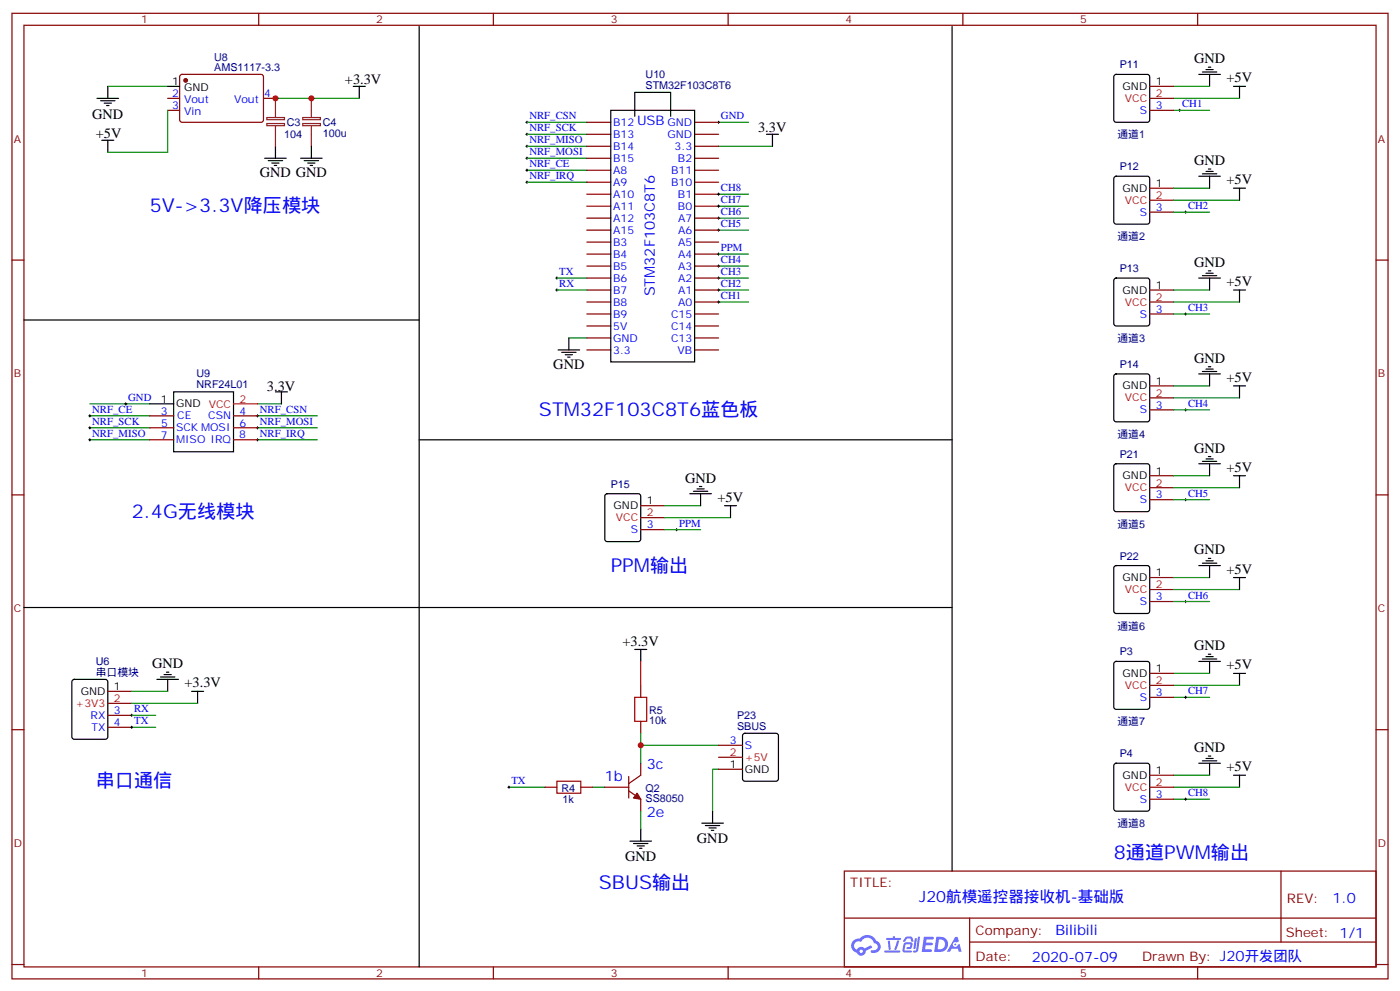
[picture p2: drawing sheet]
<svg xmlns="http://www.w3.org/2000/svg" width="412mm" height="292mm" viewBox="0 0 412 292" stroke-linecap="round" stroke-linejoin="round" font-family="sans-serif">
<g fill="none" stroke="#870000" stroke-width=".35">
<path d="M3.5 3.9h405.4v284.4h-405.4zM7.1 7.4h398.2v277.3h-398.2zM76.2 3.9v3.5M145.3 3.9v3.5M214.5 3.9v3.5M283.6 3.9v3.5M352.8 3.9v3.5M3.5 76.6h3.6M405.3 76.6h3.6M3.5 145.7h3.6M405.3 145.7h3.6M3.5 214.9h3.6"/>
<path d="M405.3 214.9h3.6M248.7 256.5h156.6v28.2h-156.6zM377.3 256.5v20.9M248.7 270.4h156.5M285.6 277.4h119.6M285.6 270.4v14.1M3.5 284h3.6M76.2 284.7v3.6M145.3 284.7v3.6M214.5 284.7v3.6M283.6 284.7v3.6M352.8 284.7v3.6"/>
<path d="M405.3 284h3.6"/>
</g>
<g fill="#5487ff">
<path d="M272.1 275.8h2.6l.3 .2-.1 .6h-2l-.1 1h1.6l.4 .4-.4 .4h-1.7l-.2 1.1 1.8 .1 .3 .3-.2 .4h-2.9z"/>
<path d="M281.4 275.9h.7l.4 1.3-.7 .3a.74 .74 0 0 0-1.1 .3 .74 .74 0 0 0 .5 1.1 .74 .74 0 0 0 .9-.7l.5-.3 .7 2.4h-.9l-.2-1h-1.9l-.5 1h-.9z"/>
<path d="M269.5 276.3h.6l-.4 2.9a.31 .31 0 0 1-.3 .3 .31 .31 0 0 1-.3-.3z"/>
<path d="M270.4 275.8h.6l-.5 4a.89 .89 0 0 1-.7 .7 .89 .89 0 0 1-.9-.3l1-.5z"/>
<path d="M266.8 276l.6-.2 1.2 .1 .5 1.3-.6 .1-.4-.9-1 .1a.95 .95 0 0 1-1 .8l-.1-.2z"/>
<path d="M266.4 277.7l1.8-.2a1.04 1.04 0 0 1 .6 1.1 1.04 1.04 0 0 1-.8 .9h-.7a.29 .29 0 0 1-.3-.4 .29 .29 0 0 1 .3-.2h.7l.2-.8h-1.4l-.4 1.8h1.9a.29 .29 0 0 1 .3 .3 .29 .29 0 0 1-.3 .3h-2l-.4-.3 .2-2.1z"/>
<path d="M260.5 279.9h4.4a.3 .3 0 0 1 .3 .3 .3 .3 0 0 1-.3 .3h-4.3z"/>
<path d="M264.3 277h.6l-.5 1.6a1.02 1.02 0 0 1-.7 1.2l-.2-.3z"/>
<path d="M261.5 277h.6l.3 2.4-.3 .3-.3-.2z"/>
<path d="M261.1 276.2h1.9l.2-.5h.5l-.1 .5h1.5a.29 .29 0 0 1 .3 .3 .29 .29 0 0 1-.3 .3h-3.9z"/>
<path d="M275.8 275.9l-.6 4.4h1.4a2.27 2.27 0 0 0 2.7-2.3 2.27 2.27 0 0 0-2.7-2.1zM276.6 276.6a1.5 1.5 0 0 1 1.8 1.6 1.5 1.5 0 0 1-1.9 1.3h-.3z"/>
<path d="M251.4 277a2.09 2.09 0 0 0 1 3.5 1.37 1.37 0 0 0 1.5 .9 1.37 1.37 0 0 0 1.1-1.4l2-1-.5-.7-1.8 1a1.4 1.4 0 0 0-2.3 .4 1.32 1.32 0 0 1-.6-1.9 1.32 1.32 0 0 1 1.9-.4 2.02 2.02 0 0 1 2-1.3 2.02 2.02 0 0 1 1.8 1.7 1.09 1.09 0 0 1 1.1 1.3 1.09 1.09 0 0 1-1.6 .7 .41 .41 0 0 0-.5 .3 .41 .41 0 0 0 .4 .5 1.89 1.89 0 0 0 2.4-1.2 1.89 1.89 0 0 0-1.2-2.4 2.98 2.98 0 0 0-5-.6l-1 .1zM253.2 280.1a.52 .52 0 0 1 1 0 .52 .52 0 0 1-1 0z"/>
<circle cx="281.4" cy="278.1" r=".28"/>
</g>
<g fill="none" stroke="#008700" stroke-width=".35">
<path d="M31.7 25.4h17.7M49.4 32.5v12.3h-17.7M81.1 29h24.7M155.2 36h17.7M155.2 39.5h17.7M211.7 36h8.8M345.7 25.4h10.6M345.7 29h19.4M345.7 32.5h10.6M155.2 53.7h17.7M155.2 43.1h17.7M155.2 46.6h17.7"/>
<path d="M155.2 50.1h17.7M211.7 43.1h15.8M211.7 57.2h8.8M345.7 55.4h10.6M345.7 58.9h19.4M211.7 64.2h8.8M211.7 67.8h8.8M211.7 78.4h8.8M211.7 60.7h8.8M211.7 74.8h8.8M345.7 62.5h10.6M164 81.9h8.9"/>
<path d="M164 85.4h8.9M167.6 99.5h5.3M211.7 81.9h8.8M211.7 88.9h8.8M211.7 85.4h8.8M345.7 88.9h19.4M345.7 85.4h10.6M345.7 92.5h10.6M26.5 118.9h17.6M75.8 118.9h7.1M345.7 113.6h10.6M345.7 117.2h19.4"/>
<path d="M26.5 129.5h17.6M26.5 122.4h17.6M26.5 126h17.6M75.8 129.5h17.7M75.8 122.4h17.7M75.8 126h17.7M345.7 120.7h10.6M195.8 148.9h10.6M195.8 152.4h19.4M195.8 156h10.6M345.7 140.1h10.6M345.7 143.6h19.4"/>
<path d="M345.7 147.1h10.6M345.7 170.1h10.6M345.7 173.6h19.4M345.7 177.1h10.6M345.7 198.3h10.6M38.8 207.1h19.4M38.8 203.6h10.6M38.8 210.6h7.1M38.8 214.2h7.1M188.7 219.5h23M188.7 215.9v8.9M345.7 205.4h10.6"/>
<path d="M345.7 201.8h19.4M149.9 231.8h10.6M174.6 231.8h3.6M188.7 238.9v5.3M211.7 226.5h-1.8v12.4M345.7 235.3h10.6M345.7 231.8h19.4M345.7 228.3h10.6"/>
</g>
<g fill="none" stroke="#000" stroke-width=".29">
<path d="M154.9 36h.7M154.9 39.5h.7M155.2 35.7v.7M155.2 39.2v.7M211.3 36h.7M211.7 35.7v.7M347.1 32.5h.7M347.5 32.1v.7M154.9 53.7h.7M154.9 43.1h.7M154.9 46.6h.7M154.9 50.1h.7"/>
<path d="M155.2 42.7v.7M155.2 46.2v.8M155.2 49.8v.7M155.2 53.3v.7M211.3 57.2h.7M211.7 56.8v.7M211.3 64.2h.7M211.3 67.8h.7M211.3 78.4h.7M211.3 60.7h.7M211.3 74.8h.7M211.7 60.4v.7"/>
<path d="M211.7 63.9v.7M211.7 67.4v.7M211.7 74.5v.7M211.7 78v.7M348.9 62.5h.7M349.2 62.1v.7M163.7 85.4h.7M163.7 81.9h.7M164 81.5v.7M164 85.1v.7M211.3 85.4h.7M211.3 81.9h.7"/>
<path d="M211.3 88.9h.7M211.7 81.5v.7M211.7 85.1v.7M211.7 88.6v.7M348.9 92.5h.7M349.2 92.1v.7M36.7 118.9h.7M37 118.6v.7M26.1 129.5h.7M26.1 122.4h.7M26.1 126h.7M26.5 122.1v.7"/>
<path d="M26.5 125.6v.7M26.5 129.2v.7M75.5 129.5h.7M75.5 122.4h.7M75.5 126h.7M75.8 122.1v.7M75.8 125.6v.7M75.8 129.2v.7M348.9 120.7h.7M349.2 120.3v.7M199 156h.7M199.3 155.6v.7"/>
<path d="M348.9 147.1h.7M349.2 146.8v.7M348.9 177.1h.7M349.2 176.8v.7M38.5 210.6h.7M38.5 214.2h.7M38.8 210.3v.7M38.8 213.8v.7M348.9 205.4h.7M349.2 205v.7M149.6 231.8h.7M149.9 231.5v.7"/>
<path d="M348.9 235.3h.7M349.2 235v.7"/>
</g>
<g fill="none" stroke="#000" stroke-width=".35">
<path d="M123.5 7.8v276.9M280.5 7.8v248.7M356 19.8h.7M28.6 29h6.3M29.6 29.7h4.3M30.7 30.4h2.1M31.4 31.1h.7M31.7 25.4v3.6M49.4 25.4h3.5M104.1 25.4h3.5M105.8 25.4v3.6M179.9 32.5h24.7v74.1h-24.7z"/>
<path d="M187 34.3v-7.1h10.6v7.1M225.8 39.5h3.5M227.5 39.5v3.6M328.3 22.1l.5-.2h9.2l.5 .2 .2 .5v12.7l-.3 .5-.4 .2h-9.2l-.5-.2-.2-.5v-12.7zM353.1 21.9h6.4M354.2 21.2h4.2M355.2 20.5h2.2M356.3 21.9v3.5M363.4 25.4h3.5M365.1 25.4v3.6M30 41.3h3.5M31.7 41.3v3.5"/>
<path d="M78 46.6h6.3M79 47.3h4.3M80.1 48h2.1M80.8 48.7h.7M81.1 43.1v3.5M88.5 46.6h6.4M89.6 47.3h4.2M90.7 48h2.1M91.4 48.7h.7M91.7 43.1v3.5M328.3 52.1l.5-.2h9.2l.5 .2 .2 .5v12.7l-.3 .5-.4 .2h-9.2l-.5-.2-.2-.5v-12.7zM353.1 51.9h6.4"/>
<path d="M354.2 51.2h4.2M355.2 50.5h2.2M356 49.8h.7M356.3 51.9v3.5M363.4 55.4h3.5M365.1 55.4v3.5M356 79.8h.7M7.1 94.2h116.4M167.6 99.5v3.5M328.3 82.1l.5-.2h9.2l.5 .2 .2 .5v12.7l-.3 .5-.4 .2h-9.2l-.5-.2-.2-.5v-12.7zM353.1 81.9h6.4M354.2 81.2h4.2"/>
<path d="M355.2 80.5h2.2M356.3 81.9v3.5M363.4 85.4h3.5M365.1 85.4v3.5M44.1 118.9h7.1M51.2 115.4h17.6v17.6h-17.6zM81.1 115.4h3.6M82.9 115.4v3.5M164.4 103h6.3M165.5 103.8h4.2M166.5 104.5h2.1M167.2 105.2h.7"/>
<path d="M328.3 110.3l.5-.2h9.2l.5 .2 .2 .5v12.7l-.3 .5-.4 .2h-9.2l-.5-.2-.2-.5v-12.7zM353.1 110.1h6.4M354.2 109.4h4.2M355.2 108.7h2.2M356 108h.7M356.3 110.1v3.5M363.4 113.6h3.5M365.1 113.6v3.6M123.5 129.5h157M328.3 136.8l.5-.2h9.2l.5 .2 .2 .5v12.7l-.3 .5-.4 .2h-9.2l-.5-.3-.2-.4v-12.7zM353.1 136.6h6.4M354.2 135.9h4.2"/>
<path d="M355.2 135.1h2.2M356 134.4h.7M356.3 136.6v3.5M178.4 145.6l.5-.2h9.1l.5 .2 .2 .5v12.7l-.2 .5-.5 .2h-9.1l-.5-.2-.2-.5v-12.7zM203.2 145.4h6.3M204.3 144.7h4.2M205.3 144h2.1M206 143.3h.7M206.4 145.4v3.5M213.4 148.9h3.6M215.2 148.9v3.5M363.4 140.1h3.5"/>
<path d="M365.1 140.1v3.5M7.1 178.9h116.4M328.3 166.8l.5-.3h9.2l.5 .3 .2 .5v12.7l-.3 .5-.4 .2h-9.2l-.5-.3-.2-.4v-12.7zM353.1 166.5h6.4M354.2 165.8h4.2M355.2 165.1h2.2M356 164.4h.7M356.3 166.5v3.6M363.4 170.1h3.5M365.1 170.1v3.5M47.3 199.4h4.2M48.3 198.6h2.1"/>
<path d="M49 197.9h.7M187 191.2h3.5M188.7 191.2v3.6M328.3 195l.5-.2h9.2l.5 .2 .2 .5v12.7l-.3 .5-.4 .2h-9.2l-.5-.3-.2-.4v-12.7zM353.1 194.8h6.4M354.2 194.1h4.2M355.2 193.4h2.2M356 192.7h.7M356.3 194.8v3.5M363.4 198.3h3.5M365.1 198.3v3.5M21.4 200.3l.5-.2h9.1l.7 .4v16.5l-.4 .6-9.4 .1-.7-.5v-16.4z"/>
<path d="M46.2 200.1h6.4M49.4 200.1v3.5M56.4 203.6h3.6M58.2 203.6v3.5M219 216.1l.4-.2h9.2l.5 .2 .2 .5v12.7l-.2 .5-.5 .2h-9.2l-.5-.2-.2-.5v-12.7zM209.9 238.9v3.5M328.3 225l.5-.2h9.2l.5 .2 .2 .5v12.7l-.3 .5-.4 .2h-9.2l-.5-.3-.2-.4v-12.7zM353.1 224.8h6.4M354.2 224h4.2M355.2 223.3h2.2M356 222.6h.7M356.3 224.8v3.5"/>
<path d="M363.4 228.3h3.5M365.1 228.3v3.5M185.6 247.7h6.3M186.6 248.4h4.3M187.7 249.1h2.1M188.4 249.8h.7M188.7 244.2v3.5M206.7 242.4h6.4M207.8 243.1h4.2M208.8 243.8h2.2M209.5 244.5h.8"/>
</g>
<g fill="none" stroke="#870000" stroke-width=".35">
<path d="M49.4 29h3.5M49.4 32.5h3.5M53.2 22.1l.4-.2 23.6 .1 .4 .6-.1 13-.6 .4h-23.6l-.4-.7v-12.7zM77.6 29h3.5M172.9 36h7M172.9 39.5h7M204.6 36h7.1M204.6 39.5h7.1M338.7 29h7M338.7 32.5h7M338.7 25.4h7M172.9 43.1h7"/>
<path d="M172.9 46.6h7M172.9 50.1h7M172.9 53.7h7M172.9 57.2h7M204.6 43.1h7.1M204.6 46.6h7.1M204.6 50.1h7.1M204.6 53.7h7.1M204.6 57.2h7.1M338.7 55.4h7M338.7 58.9h7M172.9 60.7h7"/>
<path d="M172.9 64.2h7M172.9 67.8h7M172.9 71.3h7M172.9 74.8h7M172.9 78.4h7M204.6 60.7h7.1M204.6 64.2h7.1M204.6 67.8h7.1M204.6 71.3h7.1M204.6 74.8h7.1M204.6 78.4h7.1M338.7 62.5h7"/>
<path d="M172.9 81.9h7M172.9 85.4h7M172.9 88.9h7M172.9 92.5h7M172.9 96h7M172.9 99.5h7M204.6 81.9h7.1M204.6 85.4h7.1M204.6 88.9h7.1M204.6 92.5h7.1M204.6 96h7.1M204.6 99.5h7.1"/>
<path d="M338.7 85.4h7M338.7 88.9h7M338.7 92.5h7M172.9 103h7M204.6 103h7.1M338.7 113.6h7M338.7 117.2h7M44.1 122.4h7.1M44.1 126h7.1M44.1 129.5h7.1M68.8 122.4h7M68.8 126h7"/>
<path d="M68.8 129.5h7M338.7 120.7h7M188.7 148.9h7.1M188.7 152.4h7.1M188.7 156h7.1M338.7 140.1h7M338.7 143.6h7M338.7 147.1h7M338.7 170.1h7M338.7 173.6h7M338.7 177.1h7M338.7 198.3h7"/>
<path d="M31.7 203.6h7.1M31.7 207.1h7.1M31.7 210.6h7.1M31.7 214.2h7.1M188.7 201.8v3.6M188.7 212.4v3.5M211.7 219.5h7M338.7 201.8h7M338.7 205.4h7M160.5 231.8h3.5M171.1 231.8h3.5M178.2 231.8h7"/>
<path d="M185.2 232.9l3.5 2.4v3.6M185.2 228.6v6.4M188.7 224.8v3.5l-3.5 2.5M211.7 226.5h7M211.7 223h7M338.7 228.3h7M338.7 231.8h7M338.7 235.3h7"/>
</g>
<path d="M78.6 36.4h5.2v.6h-5.2zM78.6 34.6h5.2v.6h-5.2zM81.1 29v5.6M81.1 37.1v6M89.2 36.4h5.2v.6h-5.2zM89.2 34.6h5.2v.6h-5.2zM91.7 29v5.6M91.7 37.1v6" fill="none" stroke="#8c2424" stroke-width=".35"/>
<g fill="#870000" stroke="#870000" stroke-width=".35">
<path d="M187.7 233.6l1 1.7-2.1-.3z"/>
<circle cx="54.7" cy="23.7" r=".53"/>
</g>
<path d="M68.8 118.9h7M188.7 194.8v7" fill="none" stroke="#f00" stroke-width=".35"/>
<path d="M187 205.4h3.5v7h-3.5zM164 230h7.1v3.6h-7.1z" fill="none" stroke="#a10000" stroke-width=".35"/>
<g fill="#c00">
<circle cx="188.7" cy="219.5" r=".88"/>
<circle cx="91.7" cy="29" r=".88"/>
<circle cx="81.1" cy="29" r=".88"/>
</g>
<path d="M123.5 178.9h157" fill="none" stroke="#000" stroke-width=".35"/>
<g font-size="5.6" fill="#00f">
<text x="44.1" y="62.5">5V-&gt;3.3V降压模块</text>
<text x="158.7" y="122.4">STM32F103C8T6蓝色板</text>
<text x="38.8" y="152.4">2.4G无线模块</text>
<text x="179.9" y="168.3">PPM输出</text>
<text x="28.2" y="231.8">串口通信</text>
<text x="328.1" y="253">8通道PWM输出</text>
<text x="176.4" y="261.8">SBUS输出</text>
</g>
<text font-size="4.6" fill="#00f" x="270.8" y="265.5">J20航模遥控器接收机-基础版</text>
<g font-size="4.2">
<text x="351.7" y="18.6">GND</text>
<text x="101.6" y="24.7">+3.3V</text>
<text x="361.3" y="24.2">+5V</text>
<text x="27.2" y="35.1">GND</text>
<text x="28.2" y="40.6">+5V</text>
<text x="223.3" y="38.8">3.3V</text>
<text x="76.6" y="52.2">GND GND</text>
<text x="351.7" y="48.6">GND</text>
<text x="361.3" y="54.2">+5V</text>
<text x="351.7" y="78.6">GND</text>
<text x="361.3" y="84.2">+5V</text>
<text x="351.7" y="106.8">GND</text>
<text x="163" y="108.7">GND</text>
<text x="361.3" y="112.4">+5V</text>
<text x="78.6" y="115">3.3V</text>
<text x="351.7" y="133.3">GND</text>
<text x="201.8" y="142.1">GND</text>
<text x="361.3" y="138.9">+5V</text>
<text x="211.3" y="147.7">+5V</text>
<text x="351.7" y="163.2">GND</text>
<text x="361.3" y="168.9">+5V</text>
<text x="183.3" y="190.2">+3.3V</text>
<text x="351.7" y="191.5">GND</text>
<text x="44.8" y="196.8">GND</text>
<text x="361.3" y="197.1">+5V</text>
<text x="54.3" y="202.4">+3.3V</text>
<text x="351.7" y="221.5">GND</text>
<text x="361.3" y="227.1">+5V</text>
<text x="205.3" y="248.4">GND</text>
<text x="184.1" y="253.7">GND</text>
</g>
<g font-size="4.2" fill="#00f">
<text x="192.9" y="87.3" transform="rotate(-90 192.9 87.3)">STM32F103C8T6</text>
<text x="190.5" y="226.5">3c</text>
<text x="178.2" y="230.1">1b</text>
<text x="190.5" y="240.6">2e</text>
<text x="392.5" y="265.8">1.0</text>
<text x="310.9" y="275.3">Bilibili</text>
<text x="304" y="283.1">2020-07-09</text>
</g>
<text font-size="3.9" fill="#00f" x="187.6" y="36.8">USB</text>
<g font-size="3.9" fill="#800">
<text x="250.5" y="261.1">TITLE:</text>
<text x="379.1" y="265.8">REV:</text>
<text x="287.4" y="275.3">Company:</text>
<text x="378.7" y="275.9">Sheet: 1/1</text>
<text x="287.4" y="283">Date:</text>
<text x="336.4" y="283.1">Drawn By: J20开发团队</text>
</g>
<g font-size="3.2" fill="#800">
<text x="41.6" y="6.9">1</text>
<text x="110.8" y="6.9">2</text>
<text x="179.9" y="6.9">3</text>
<text x="249.1" y="6.9">4</text>
<text x="318.2" y="6.9">5</text>
<text x="4.1" y="42">A</text>
<text x="405.9" y="42">A</text>
<text x="4.1" y="111.2">B</text>
<text x="405.9" y="111.2">B</text>
<text x="4.1" y="180.3">C</text>
<text x="405.9" y="180.3">C</text>
<text x="4.1" y="249.4">D</text>
<text x="405.9" y="249.4">D</text>
<text x="41.6" y="287.7">1</text>
<text x="110.8" y="287.7">2</text>
<text x="179.9" y="287.7">3</text>
<text x="249.1" y="287.7">4</text>
<text x="318.2" y="287.7">5</text>
</g>
<g font-size="3.2" fill="#000080">
<text x="63.1" y="17.8">U8</text>
<text x="63.1" y="20.8">AMS1117-3.3</text>
<text x="190.2" y="23">U10</text>
<text x="329.8" y="20.1">P11</text>
<text x="190.2" y="26.1">STM32F103C8T6</text>
<text x="83.7" y="40.6">104</text>
<text x="84.5" y="37.2">C3</text>
<text x="95.1" y="40.4">100u</text>
<text x="95.1" y="37.2">C4</text>
<text x="329.2" y="40.8">通道1</text>
<text x="329.8" y="50.1">P12</text>
<text x="329.2" y="70.7">通道2</text>
<text x="329.8" y="80.1">P13</text>
<text x="329.2" y="100.7">通道3</text>
<text x="57.9" y="111">U9</text>
<text x="329.8" y="108.3">P14</text>
<text x="57.9" y="114.2">NRF24L01</text>
<text x="329.2" y="128.9">通道4</text>
<text x="329.8" y="134.8">P21</text>
<text x="179.9" y="143.6">P15</text>
<text x="329.2" y="155.4">通道5</text>
<text x="329.8" y="164.8">P22</text>
<text x="329.2" y="185.4">通道6</text>
<text x="28.2" y="195.9">U6</text>
<text x="329.8" y="193">P3</text>
<text x="28.2" y="198.9">串口模块</text>
<text x="191.2" y="213.2">10k</text>
<text x="191.2" y="210.1">R5</text>
<text x="217.1" y="214.9">SBUS</text>
<text x="217.1" y="211.8">P23</text>
<text x="329.2" y="213.6">通道7</text>
<text x="329.8" y="223">P4</text>
<text x="165.4" y="233.1">R4</text>
<text x="190.2" y="233.1">Q2</text>
<text x="165.7" y="236.5">1k</text>
<text x="190.1" y="236.1">SS8050</text>
<text x="329.2" y="243.6">通道8</text>
</g>
<g font-size="3.2">
<text x="50.7" y="25.1">1</text>
<text x="54.2" y="26.8">GND</text>
<text x="330.7" y="26.5">GND</text>
<text x="340.4" y="25.1">1</text>
<text x="330.7" y="56.5">GND</text>
<text x="340.4" y="55.1">1</text>
<text x="330.7" y="86.5">GND</text>
<text x="340.4" y="85.1">1</text>
<text x="340.4" y="113.3">1</text>
<text x="47.4" y="118.6">1</text>
<text x="51.9" y="119.9">GND</text>
<text x="330.7" y="114.7">GND</text>
<text x="330.7" y="141.1">GND</text>
<text x="340.4" y="139.7">1</text>
<text x="180.7" y="150">GND</text>
<text x="190.5" y="148.6">1</text>
<text x="330.7" y="171.1">GND</text>
<text x="340.4" y="169.7">1</text>
<text x="340.4" y="197.9">1</text>
<text x="33.5" y="203.2">1</text>
<text x="330.7" y="199.4">GND</text>
<text x="23.8" y="204.6">GND</text>
<text x="214.9" y="226.2">1</text>
<text x="219.4" y="227.6">GND</text>
<text x="340.4" y="227.9">1</text>
<text x="330.7" y="229.3">GND</text>
</g>
<g font-size="3.2" fill="#00f">
<text x="50.7" y="28.6">2</text>
<text x="77.8" y="28.6">4</text>
<text x="50.7" y="32.1">3</text>
<text x="54.2" y="30.4">Vout</text>
<text x="54.2" y="33.9">Vin</text>
<text x="69" y="30.4">Vout</text>
<text x="155.9" y="35.1">NRF_CSN</text>
<text x="212.4" y="35.1">GND</text>
<text x="335.8" y="33.5">S</text>
<text x="340.4" y="32.1">3</text>
<text x="348.2" y="31.6">CH1</text>
<text x="155.9" y="38.7">NRF_SCK</text>
<text x="180.6" y="40.6">B13</text>
<text x="180.6" y="37.1">B12</text>
<text x="196.6" y="37.1">GND</text>
<text x="196.6" y="40.6">GND</text>
<text x="155.9" y="42.2">NRF_MISO</text>
<text x="155.9" y="45.7">NRF_MOSI</text>
<text x="180.6" y="47.7">B15</text>
<text x="180.6" y="44.1">B14</text>
<text x="198.7" y="44.1">3.3</text>
<text x="199.7" y="47.7">B2</text>
<text x="155.9" y="52.8">NRF_IRQ</text>
<text x="155.9" y="49.2">NRF_CE</text>
<text x="180.6" y="51.2">A8</text>
<text x="197.7" y="51.2">B11</text>
<text x="180.6" y="58.2">A10</text>
<text x="180.6" y="54.7">A9</text>
<text x="197.7" y="54.7">B10</text>
<text x="199.7" y="58.2">B1</text>
<text x="212.4" y="59.8">CH7</text>
<text x="212.4" y="56.3">CH8</text>
<text x="180.6" y="65.3">A12</text>
<text x="180.6" y="61.8">A11</text>
<text x="199.7" y="61.8">B0</text>
<text x="199.7" y="65.3">A7</text>
<text x="212.4" y="63.4">CH6</text>
<text x="335.8" y="63.5">S</text>
<text x="340.4" y="62.1">3</text>
<text x="350" y="61.6">CH2</text>
<text x="180.6" y="68.8">A15</text>
<text x="199.7" y="68.8">A6</text>
<text x="212.4" y="66.9">CH5</text>
<text x="180.6" y="75.9">B4</text>
<text x="180.6" y="72.4">B3</text>
<text x="199.7" y="72.4">A5</text>
<text x="199.7" y="75.9">A4</text>
<text x="212.4" y="77.5">CH4</text>
<text x="212.4" y="73.9">PPM</text>
<text x="164.7" y="81">TX</text>
<text x="180.6" y="82.9">B6</text>
<text x="180.6" y="79.4">B5</text>
<text x="199.7" y="79.4">A3</text>
<text x="199.7" y="82.9">A2</text>
<text x="212.4" y="81">CH3</text>
<text x="164.7" y="84.5">RX</text>
<text x="180.6" y="90">B8</text>
<text x="180.6" y="86.5">B7</text>
<text x="199.7" y="86.5">A1</text>
<text x="199.7" y="90">A0</text>
<text x="212.4" y="84.5">CH2</text>
<text x="212.4" y="88.1">CH1</text>
<text x="180.6" y="93.5">B9</text>
<text x="197.7" y="93.5">C15</text>
<text x="335.8" y="93.5">S</text>
<text x="340.4" y="92.1">3</text>
<text x="350" y="91.6">CH3</text>
<text x="180.6" y="100.6">GND</text>
<text x="180.6" y="97">5V</text>
<text x="197.7" y="97">C14</text>
<text x="197.7" y="100.6">C13</text>
<text x="180.6" y="104.1">3.3</text>
<text x="199.6" y="104.1">VB</text>
<text x="37.7" y="118">GND</text>
<text x="350" y="119.8">CH4</text>
<text x="27.2" y="121.6">NRF_CE</text>
<text x="27.2" y="125.1">NRF_SCK</text>
<text x="47.4" y="122.1">3</text>
<text x="47.5" y="125.6">5</text>
<text x="52.2" y="123.5">CE</text>
<text x="61.3" y="123.5">CSN</text>
<text x="70.6" y="122.2">4</text>
<text x="70.6" y="125.7">6</text>
<text x="76.6" y="121.6">NRF_CSN</text>
<text x="76.6" y="125.1">NRF_MOSI</text>
<text x="335.8" y="121.7">S</text>
<text x="340.4" y="120.3">3</text>
<text x="27.2" y="128.6">NRF_MISO</text>
<text x="47.4" y="129.2">7</text>
<text x="51.9" y="127">SCK MOSI</text>
<text x="51.9" y="130.6">MISO IRQ</text>
<text x="70.4" y="129">8</text>
<text x="76.6" y="128.6">NRF_IRQ</text>
<text x="335.8" y="148.2">S</text>
<text x="340.4" y="146.8">3</text>
<text x="350" y="146.3">CH5</text>
<text x="190.5" y="155.6">3</text>
<text x="200" y="155.1">PPM</text>
<text x="185.9" y="157">S</text>
<text x="335.8" y="178.2">S</text>
<text x="340.4" y="176.8">3</text>
<text x="350" y="176.2">CH6</text>
<text x="39.5" y="209.8">RX</text>
<text x="335.8" y="206.4">S</text>
<text x="340.4" y="205">3</text>
<text x="350" y="204.5">CH7</text>
<text x="26.7" y="211.7">RX</text>
<text x="26.9" y="215.2">TX</text>
<text x="33.5" y="210.3">3</text>
<text x="33.5" y="213.8">4</text>
<text x="39.5" y="213.3">TX</text>
<text x="214.9" y="219.1">3</text>
<text x="219.4" y="220.5">S</text>
<text x="150.6" y="230.9">TX</text>
<text x="335.8" y="236.4">S</text>
<text x="340.4" y="235">3</text>
<text x="350" y="234.5">CH8</text>
</g>
<g font-size="3.2" fill="#f00">
<text x="340.4" y="28.6">2</text>
<text x="331.4" y="30">VCC</text>
<text x="340.4" y="58.6">2</text>
<text x="331.4" y="60">VCC</text>
<text x="331.4" y="90">VCC</text>
<text x="340.4" y="88.6">2</text>
<text x="70.6" y="118.6">2</text>
<text x="331.4" y="118.2">VCC</text>
<text x="340.4" y="116.8">2</text>
<text x="61.5" y="120.1">VCC</text>
<text x="340.4" y="143.3">2</text>
<text x="331.4" y="144.7">VCC</text>
<text x="181.4" y="153.5">VCC</text>
<text x="190.5" y="152.1">2</text>
<text x="340.4" y="173.2">2</text>
<text x="331.4" y="174.7">VCC</text>
<text x="331.4" y="202.9">VCC</text>
<text x="340.4" y="201.5">2</text>
<text x="22.2" y="208.2">+3V3</text>
<text x="33.5" y="206.8">2</text>
<text x="214.9" y="222.6">2</text>
<text x="219.4" y="224">+5V</text>
<text x="331.4" y="232.9">VCC</text>
<text x="340.4" y="231.5">2</text>
</g>
</svg>
